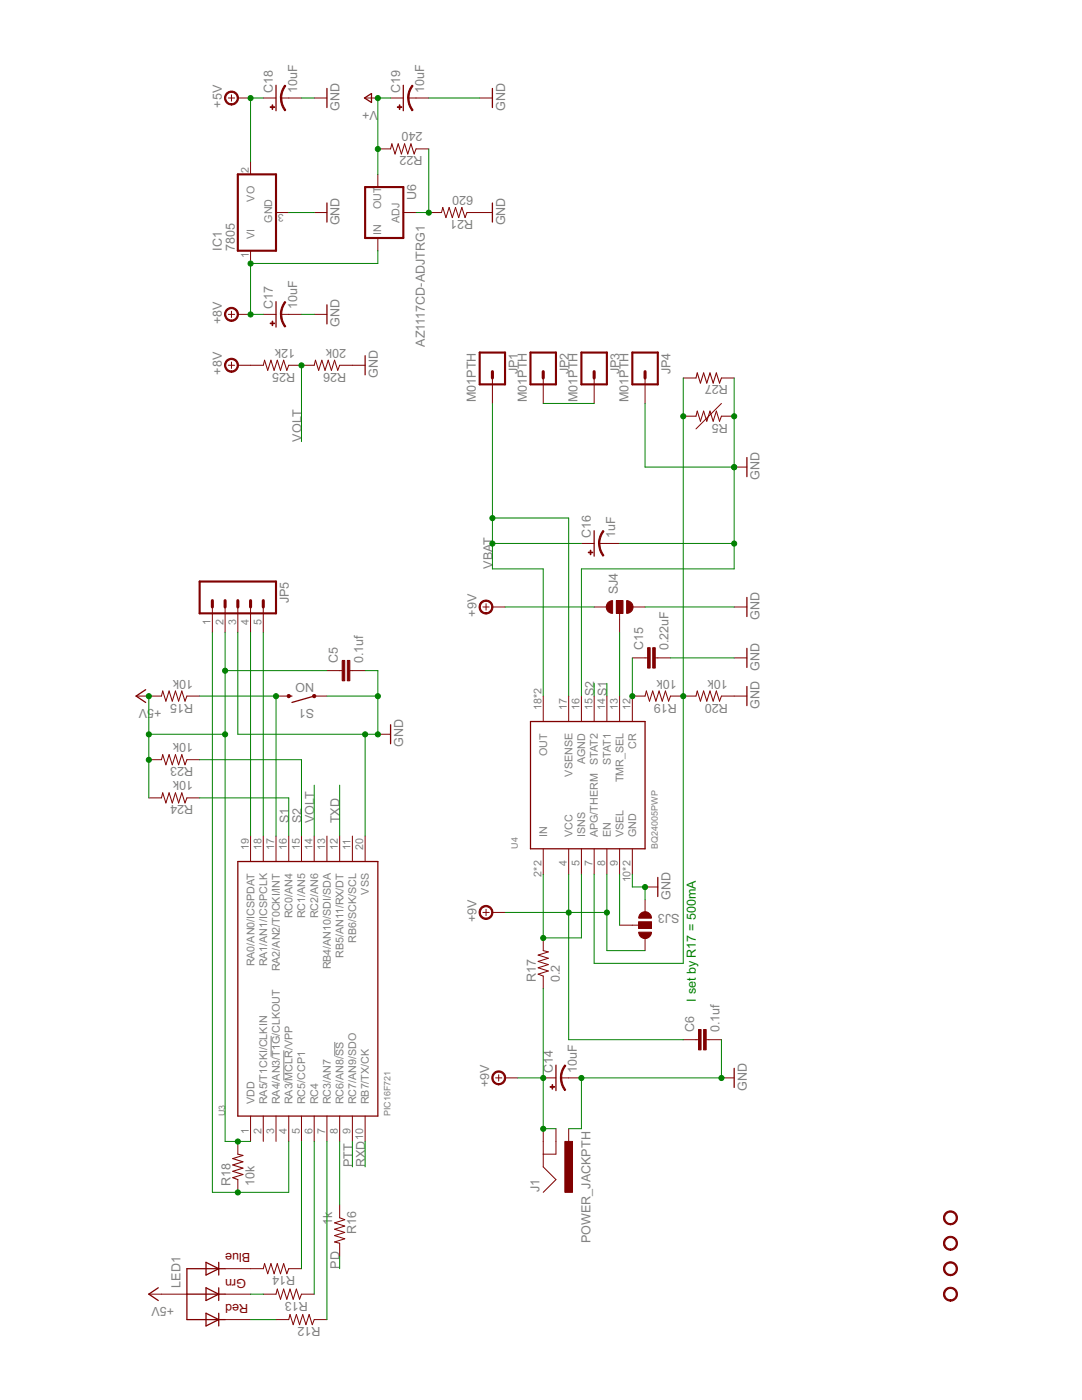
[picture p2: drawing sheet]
<svg xmlns="http://www.w3.org/2000/svg" width="216mm" height="279mm" viewBox="0 0 216 279" stroke-linecap="round" stroke-linejoin="round" font-family="sans-serif">
<path d="M54.1 206.7v4.2M56.6 209.6v6M66.8 207.9v2.9" fill="none" stroke="#808080" stroke-width=".2"/>
<g fill="none" stroke="#800000" stroke-width=".2">
<path d="M45.6 19.6h1.2M46.2 18.9v1.3M47.5 19.6h2.5M52.5 19.6h2.6M56.1 19.6h4.1M62.7 19.6h2.5M72.9 19.6h2.5M77.9 19.6h2.6M81.5 19.6h4.1M95.7 19.6h2.6M50 32.3v2.5M75.4 29.7h2.5l.3-1 .6 2 .7-2 .6 2 .6-2 .7 2 .6-2 .6 2 .4-1h2.6"/>
<path d="M75.4 34.8v2.5M50 50v2.6M55.1 42.4h2.5M62.7 42.4h2.5M75.4 47.5v2.5M80.5 42.4h2.5M85.6 42.4h2.5l.2-1 .7 2 .6-2 .7 2 .6-2 .6 2 .7-2 .6 2 .4-1h5.1M45.6 62.7h1.2M45.6 72.9h1.2M46.2 62.1v1.3M46.2 72.3v1.2M47.5 62.7h2.5"/>
<path d="M47.5 72.9h5l.3-1 .6 2 .7-2 .6 2 .6-2 .7 2 .6-2 .6 2 .4-1h5.1l.2-1 .7 2 .6-2 .7 2 .6-2 .6 2 .7-2 .6 2 .4-1h5.1M52.5 62.7h2.6M56.1 62.7h4.1M62.7 62.7h2.5M98.3 75.4v5.1M108.4 75.4v5.1M118.6 75.4v5.1M128.7 75.4v5.1M136.3 75.4h2.6M144 75.4h2.5M136.3 83.1h2.6l.2-1.1 .7 2.1 .6-2.1 .6 2.1 .7-2.1 .6 2.1 .6-2.1 .7 2.1 .4-1h2.5M144 80.5l-5.1 5.1"/>
<path d="M146.5 93.2h2.5M116 108.5h2.6M119.6 108.5h4M123 119.9h1.3v2.5h-1.3zM27.2 138.9h5l.3-1 .6 2 .6-2 .7 2 .6-2 .6 2 .7-2 .6 2 .4-1h2.5M42.4 121.1v5.1M44.9 121.1v5.1M47.5 121.1v5.1M50 121.1v5.1M52.5 121.1v5.1M55.1 138.9h2.5M62.7 138.9h2.5"/>
<path d="M65.2 133.8h3.1M69.8 133.8h3.1M96.4 121.1h1.2M97 120.5v1.3M98.3 121.1h2.5M108.4 138.9v5.1M113.5 138.9v5.1M116 138.9v5.1M118.6 138.9v5.1M118.6 121.1h2.5M121.1 138.9v5.1M123.6 122.4v3.8"/>
<path d="M123.6 138.9v5.1M126.2 131.3h3M126.2 121.1h2.5M130.7 131.3h3.1M146.5 131.3h2.5M146.5 121.1h2.5M149 138.9h-5l-.4 1-.7-2-.6 2-.6-2-.7 2-.6-2-.6 2-.7-2-.2 1h-5.1l-.4 1-.6-2-.7 2-.6-2-.6 2-.7-2-.6 2-.6-2-.3 1h-2.5v5.1M29.7 151.6h2.5l.3-1 .6 2 .6-2 .7 2 .6-2 .6 2 .7-2 .6 2 .4-1h2.5M29.7 159.2h2.5l.3-1 .6 2.1 .6-2.1 .7 2.1 .6-2.1 .6 2.1 .7-2.1 .6 2.1 .4-1.1h2.5M75.4 146.5h2.5M50 166.9v5M52.5 166.9v5"/>
<path d="M55.1 166.9v5M57.6 166.9v5M60.2 166.9v5M62.7 166.9v5M65.2 166.9v5M67.8 166.9v5M70.3 166.9v5M72.9 166.9v5M108.4 169.4v5.1M113.5 169.4v5.1M116 169.4v5.1M118.6 169.4v5.1"/>
<path d="M121.1 169.4v5.1M123.6 169.4v5.1M126.2 169.4v5.1M128.7 177h2.6M128.7 179.6v2.5M96.4 182.1h1.2M97 181.5v1.2M98.3 182.1h2.5M108.4 187.2v2.5l1 .3-2 .6 2 .6-2 .7 2 .6-2 .6 2 .7-2 .6 1 .4v2.5M123.6 184.6h3.8M127.4 184h2.6v1.3h-2.6zM128.7 187.2v2.5"/>
<path d="M98.9 215.1h1.2M99.5 214.5v1.3M100.8 215.1h2.5M108.4 215.1h2.5M112 215.1h4M136.3 207.5h3.1M140.9 207.5h3.1M144 215.1h2.5M47.5 227.8v2.5M47.5 235.4v2.6M50 222.7v5.1M52.5 222.7v5.1"/>
<path d="M55.1 222.7v5.1M57.6 222.7v5.1M60.2 222.7v5.1M62.7 222.7v5.1M65.2 222.7v5.1M67.8 222.7v5.1M70.3 222.7v5.1M72.9 222.7v5.1M108.4 225.3v7.6l2.5 2.5-2.5 2.6M110.9 225.3v5h-2.5M113.5 225.3v2.5M29.7 258.3h7.6"/>
<path d="M44.9 258.3h5.1M44.9 253.2h7.6l.3-1 .6 2 .7-2 .6 2 .6-2 .7 2 .6-2 .6 2 .4-1h2.6M52.5 258.3h2.6l.2-1 .7 2 .6-2 .6 2 .7-2 .6 2 .6-2 .7 2 .4-1h2.5M67.8 240.5v2.5l1 .4-2 .7 2 .6-2 .6 2 .7-2 .6 2 .6-2 .7 1 .2v2.6M44.9 263.4h5.1M55.1 263.4h2.5l.3-1.1 .6 2.1 .6-2.1 .7 2.1 .6-2.1 .6 2.1 .7-2.1 .6 2.1 .4-1h2.5"/>
</g>
<g fill="none" stroke="#800000" stroke-width=".25">
<path d="M55.1 17v5.1M65.2 17.7v3.8M72.7 19.6l1.4-.9v1.7zM80.5 17v5.1M98.3 17.7v3.8M65.2 40.5v3.8M98.3 40.5v3.8M55.1 60.2v5.1M65.2 60.8v3.8M72.9 71v3.8M149 91.3v3.8M118.6 105.9v5.1"/>
<path d="M149 119.2v3.8M29.1 137.6l-1.9 1.3 1.9 1.3M57.6 138.9h.7M62.7 138.9l-4.4 1.3M149 129.4v3.8M149 137v3.8M77.9 144.6v3.8M105.9 144h22.8v25.4h-22.8zM47.5 171.9h27.9v50.8h-27.9zM131.3 175.1v3.8M110.9 212.6v5.1M146.5 213.2v3.8"/>
<path d="M31.6 257l-1.9 1.3 1.9 1.2M37.3 258.3h7.6M41.1 251.9l2.5 1.3-2.5 1.3zM41.1 257l2.5 1.3-2.5 1.2zM43.6 251.9v2.6M43.6 257v2.5M44.9 253.2h-7.6v10.2h7.6M41.1 262.1l2.5 1.3-2.5 1.2zM43.6 262.1v2.5"/>
</g>
<g fill="#800000" stroke="#800000" stroke-width=".2">
<path d="M112.7 212.5l.2 .2-.7 1.4-.1 1h-.3v-.3a4.1 4.1 0 0 1 .9-2.3z" fill-rule="evenodd"/>
<path d="M111.8 215.1h.3l.3 1.5 .5 .9-.2 .2-.7-1.2z" fill-rule="evenodd"/>
<path d="M127.4 186h2.6a1.27 1.27 0 0 1-1.3 1.3 1.27 1.27 0 0 1-1.3-1.3z" fill-rule="evenodd"/>
<path d="M127.9 182.3a1.26 1.26 0 0 1 1.3-.2 1.26 1.26 0 0 1 .8 1.1h-2.6l.1-.4z" fill-rule="evenodd"/>
<path d="M125 119.9a1.27 1.27 0 0 1 1.3 1.2 1.27 1.27 0 0 1-1.3 1.3z" fill-rule="evenodd"/>
<path d="M121.3 120.3l.5-.3 .4-.1v2.5a1.27 1.27 0 0 1-1.1-.7 1.27 1.27 0 0 1 .2-1.4z" fill-rule="evenodd"/>
<path d="M120.3 105.9l.2 .1-.5 .9-.3 1.6h-.3l.3-1.4z" fill-rule="evenodd"/>
<path d="M119.4 108.5h.3l.1 1 .7 1.3-.2 .2-.6-1.2z" fill-rule="evenodd"/>
<path d="M98.4 214.2a1.4 1.4 0 0 1 2.4 .3 1.4 1.4 0 0 1-1.3 2v-.2a1.15 1.15 0 0 1-1.1-1.7 1.15 1.15 0 0 1 2-.2 1.15 1.15 0 0 1-.6 1.8l-.3 .1v.2a1.4 1.4 0 0 1-1.2-.8 1.4 1.4 0 0 1 .1-1.5z" fill-rule="evenodd"/>
<path d="M95.9 181.2a1.39 1.39 0 0 1 2.3 .3 1.39 1.39 0 0 1-1.2 2v-.3a1.15 1.15 0 0 1-1.1-1.6 1.15 1.15 0 0 1 1.9-.3 1.15 1.15 0 0 1-.5 1.9h-.3v.3a1.4 1.4 0 0 1-1.3-.8 1.4 1.4 0 0 1 .2-1.5z" fill-rule="evenodd"/>
<path d="M95.9 120.2a1.39 1.39 0 0 1 2.3 .3 1.39 1.39 0 0 1-1.2 2v-.2a1.14 1.14 0 0 1-1-1.7 1.14 1.14 0 0 1 2-.1 1.14 1.14 0 0 1-.7 1.8h-.3v.2a1.39 1.39 0 0 1-1.3-.8 1.39 1.39 0 0 1 .2-1.5z" fill-rule="evenodd"/>
<path d="M45.1 61.8a1.4 1.4 0 0 1 2.4 .3 1.4 1.4 0 0 1-1.3 2v-.2a1.15 1.15 0 0 1-1.1-1.6 1.15 1.15 0 0 1 1.9-.3 1.15 1.15 0 0 1-.5 1.8l-.3 .1v.2a1.41 1.41 0 0 1-1.3-.8 1.41 1.41 0 0 1 .2-1.5z" fill-rule="evenodd"/>
<path d="M45.1 18.7a1.4 1.4 0 0 1 2.4 .3 1.4 1.4 0 0 1-1.3 2v-.3a1.14 1.14 0 0 1-1-1.7 1.14 1.14 0 0 1 2-.1 1.14 1.14 0 0 1-.7 1.8h-.3v.3a1.4 1.4 0 0 1-1.3-.8 1.4 1.4 0 0 1 .2-1.5z" fill-rule="evenodd"/>
<path d="M56.8 60.2l.2 .1-.7 1.4-.1 1h-.3l.3-1.3z" fill-rule="evenodd"/>
<path d="M56 62.7h.2l.1 1.1 .7 1.3-.2 .2-.6-1.2z" fill-rule="evenodd"/>
<path d="M56.8 17l.2 .1-.7 1.4-.1 1.1h-.3l.3-1.4z" fill-rule="evenodd"/>
<path d="M56 19.6h.2l.1 1 .7 1.3-.2 .2-.6-1.2z" fill-rule="evenodd"/>
<path d="M82.2 17l.2 .1-.7 1.4-.1 1.1h-.3v-.3a3.9 3.9 0 0 1 .9-2.3z" fill-rule="evenodd"/>
<path d="M81.4 19.6h.2l.1 1 .7 1.3-.2 .2-.6-1.2z" fill-rule="evenodd"/>
<path d="M45.1 72a1.4 1.4 0 0 1 2.4 .3 1.4 1.4 0 0 1-1.3 2v-.3a1.15 1.15 0 0 1-1.1-1.6 1.15 1.15 0 0 1 1.9-.3 1.15 1.15 0 0 1-.5 1.9h-.3v.3a1.41 1.41 0 0 1-1.3-.8 1.41 1.41 0 0 1 .2-1.5z" fill-rule="evenodd"/>
<path d="M188.6 257.4a1.4 1.4 0 0 1 2.3 .3 1.4 1.4 0 0 1-1.2 2v-.3a1.14 1.14 0 0 1-1.1-1.6 1.14 1.14 0 0 1 1.9-.3 1.14 1.14 0 0 1-.6 1.9h-.2v.3a1.39 1.39 0 0 1-1.3-.8 1.39 1.39 0 0 1 .2-1.5z" fill-rule="evenodd"/>
<path d="M188.6 252.3a1.4 1.4 0 0 1 2.3 .3 1.4 1.4 0 0 1-1.2 2v-.3a1.14 1.14 0 0 1-1-1.6 1.14 1.14 0 0 1 1.9-.2 1.14 1.14 0 0 1-.7 1.8h-.2v.3a1.39 1.39 0 0 1-1.3-.8 1.39 1.39 0 0 1 .2-1.5z" fill-rule="evenodd"/>
<path d="M188.6 247.2a1.4 1.4 0 0 1 2.3 .3 1.4 1.4 0 0 1-1.2 2v-.2a1.14 1.14 0 0 1-1-1.7 1.14 1.14 0 0 1 1.9-.2 1.14 1.14 0 0 1-.7 1.8l-.2 .1v.2a1.39 1.39 0 0 1-1.3-.8 1.39 1.39 0 0 1 .2-1.5z" fill-rule="evenodd"/>
<path d="M188.6 242.1a1.4 1.4 0 0 1 2.3 .3 1.4 1.4 0 0 1-1.2 2v-.2a1.14 1.14 0 0 1-1-1.7 1.14 1.14 0 0 1 1.9-.1 1.14 1.14 0 0 1-.7 1.8h-.2v.2a1.39 1.39 0 0 1-1.3-.8 1.39 1.39 0 0 1 .2-1.5z" fill-rule="evenodd"/>
<circle cx="62.7" cy="138.9" r=".33"/>
<circle cx="57.6" cy="138.9" r=".33"/>
</g>
<path d="M47.5 34.8h7.6v15.2h-7.6zM72.9 37.3h7.6v10.2h-7.6zM95.7 70.4h5.1v6.3h-5.1zM105.9 70.4h5v6.3h-5zM116 70.4h5.1v6.3h-5.1zM126.2 70.4h5.1v6.3h-5.1zM39.8 116.1h15.3v6.3h-15.3z" fill="none" stroke="#800000" stroke-width=".42"/>
<path d="M98.3 74.2v1.2M108.4 74.2v1.2M118.6 74.2v1.2M128.7 74.2v1.2M42.4 119.9v1.2M44.9 119.9v1.2M47.5 119.9v1.2M50 119.9v1.2M52.5 119.9v1.2" fill="none" stroke="#800000" stroke-width=".61"/>
<path d="M138.9 75.4l.2-1 .7 2.1 .6-2.1 .6 2.1 .7-2.1 .6 2.1 .6-2.1 .7 2.1 .4-1.1M47.5 230.3l1 .3-2.1 .6 2.1 .7-2.1 .6 2.1 .6-2.1 .7 2.1 .6-2.1 .6 1.1 .4" fill="none" stroke="#800000" stroke-width=".21"/>
<g fill="#800000" stroke="#800000" stroke-width=".2">
<path d="M110.2 216.5h.1v.9h-.1z"/>
<path d="M109.8 216.9h.9v.1h-.9z"/>
<path d="M127.4 184h2.6v1.3h-2.6z"/>
<path d="M130.2 129.3h.5v4h-.5z"/>
<path d="M129.2 129.3h.5v4h-.5z"/>
<path d="M123 119.9h1.3v2.5h-1.3z"/>
<path d="M117.8 109.8h.1v.9h-.1z"/>
<path d="M117.4 110.2h.9v.1h-.9z"/>
<path d="M112.7 227.8h1.5v10.2h-1.5z"/>
<path d="M54.3 64.1h.1v.9h-.1z"/>
<path d="M53.9 64.5h.9v.1h-.9z"/>
<path d="M54.3 20.9h.1v.9h-.1z"/>
<path d="M53.9 21.3h.9v.1h-.9z"/>
<path d="M79.7 20.9h.1v.9h-.1z"/>
<path d="M79.3 21.3h.9v.1h-.9z"/>
<path d="M69.3 131.8h.5v4.1h-.5z"/>
<path d="M68.3 131.8h.5v4.1h-.5z"/>
<path d="M140.4 205.5h.5v4h-.5z"/>
<path d="M139.4 205.5h.5v4h-.5z"/>
</g>
<g fill="none" stroke="#008000" stroke-width=".2">
<path d="M52.5 19.6h-2.5v12.7M60.2 19.6h2.5M77.9 19.6h-2.5v15.2M85.6 19.6h10.1M85.6 29.7v12.7h-2.6M57.6 42.4h5.1M75.4 50v2.6h-25.4v10.1h2.5M60.2 62.7h2.5M60.2 72.9v15.2M136.3 75.4v116.9h-17.7v-17.8M146.5 75.4v38.1h-30.5v25.4M98.3 80.5v33h10.1v25.4"/>
<path d="M108.4 80.5h10.2M128.7 80.5v12.7h17.8M98.3 108.5h17.7M98.3 103.4h15.2v35.5M123.6 108.5h22.9M29.7 138.9v20.3M39.8 138.9h15.3v28M42.4 126.2v111.8h15.2v-10.2M44.9 126.2v101.6h5.1M44.9 133.8h20.3M47.5 126.2v20.3h27.9v-12.7h-2.5M50 126.2v40.7"/>
<path d="M52.5 126.2v40.7M65.2 138.9h10.2M100.8 121.1h17.8M118.6 136.4v2.5M121.1 136.4v2.5M123.6 126.2v12.7M126.2 131.3v7.6M128.7 121.1h17.8M133.8 131.3h12.7M29.7 146.5h15.2M39.8 151.6h20.4v15.3M39.8 159.2h17.8v7.7"/>
<path d="M62.7 156.7v10.2M67.8 156.7v10.2M72.9 146.5v20.4M108.4 174.5v12.7h7.6v-12.7M113.5 174.5v33h22.8M121.1 174.5v15.2h7.6M123.6 174.5v10.1M126.2 174.5v2.5h2.5v2.6M100.8 182.1h20.3M108.4 197.3v28h2.5M103.3 215.1h5.1M144 207.5v7.6h-28v10.2h-2.5"/>
<path d="M60.2 227.8v25.4M62.7 227.8v30.5M65.2 227.8v35.6M67.8 227.8v12.7M70.3 227.8v5.1M72.9 227.8v5.1M50 258.3h2.5M67.8 250.7v2.5M50 263.4h5.1"/>
</g>
<g fill="#008000" stroke="#008000" stroke-width=".2">
<circle cx="47.5" cy="227.8" r=".51"/>
<circle cx="29.7" cy="138.9" r=".51"/>
<circle cx="44.9" cy="146.6" r=".51"/>
<circle cx="29.7" cy="151.6" r=".51"/>
<circle cx="29.7" cy="146.6" r=".51"/>
<circle cx="44.9" cy="133.9" r=".51"/>
<circle cx="50" cy="19.6" r=".51"/>
<circle cx="72.9" cy="146.6" r=".51"/>
<circle cx="75.4" cy="146.6" r=".51"/>
<circle cx="75.4" cy="138.9" r=".51"/>
<circle cx="116" cy="215.1" r=".51"/>
<circle cx="144" cy="215.1" r=".51"/>
<circle cx="128.7" cy="177" r=".51"/>
<circle cx="146.5" cy="108.5" r=".51"/>
<circle cx="146.5" cy="93.2" r=".51"/>
<circle cx="146.5" cy="83.1" r=".51"/>
<circle cx="55.1" cy="138.9" r=".51"/>
<circle cx="47.5" cy="238" r=".51"/>
<circle cx="108.4" cy="187.2" r=".51"/>
<circle cx="136.3" cy="138.9" r=".51"/>
<circle cx="136.3" cy="83.1" r=".51"/>
<circle cx="126.2" cy="138.9" r=".51"/>
<circle cx="108.4" cy="215.1" r=".51"/>
<circle cx="108.4" cy="225.3" r=".51"/>
<circle cx="113.5" cy="182.1" r=".51"/>
<circle cx="121.1" cy="182.1" r=".51"/>
<circle cx="98.3" cy="108.5" r=".51"/>
<circle cx="98.3" cy="103.4" r=".51"/>
<circle cx="50" cy="62.8" r=".51"/>
<circle cx="50" cy="52.6" r=".51"/>
<circle cx="85.6" cy="42.4" r=".51"/>
<circle cx="75.4" cy="29.7" r=".51"/>
<circle cx="75.4" cy="19.6" r=".51"/>
<circle cx="60.2" cy="72.9" r=".51"/>
</g>
<g font-size="2.8" fill="#808080">
<text x="44.3" y="21.5" transform="rotate(-90 44.3 21.5)">+5V</text>
<text x="54.4" y="18.5" transform="rotate(-90 54.4 18.5)">C18</text>
<text x="59.3" y="18.5" transform="rotate(-90 59.3 18.5)">10uF</text>
<text x="67.8" y="22.1" transform="rotate(-90 67.8 22.1)">GND</text>
<text x="75.4" y="22.1" transform="rotate(-180 75.4 22.1)">V+</text>
<text x="79.8" y="18.5" transform="rotate(-90 79.8 18.5)">C19</text>
<text x="84.7" y="18.5" transform="rotate(-90 84.7 18.5)">10uF</text>
<text x="100.8" y="22.1" transform="rotate(-90 100.8 22.1)">GND</text>
<text x="84.3" y="26.4" transform="rotate(-180 84.3 26.4)">240</text>
<text x="84.3" y="31.2" transform="rotate(-180 84.3 31.2)">R22</text>
<text x="83" y="39.9" transform="rotate(-90 83 39.9)">U6</text>
<text x="94.4" y="39.1" transform="rotate(-180 94.4 39.1)">620</text>
<text x="67.8" y="45" transform="rotate(-90 67.8 45)">GND</text>
<text x="94.4" y="43.9" transform="rotate(-180 94.4 43.9)">R21</text>
<text x="100.8" y="45" transform="rotate(-90 100.8 45)">GND</text>
<text x="44.3" y="50" transform="rotate(-90 44.3 50)">IC1</text>
<text x="46.8" y="50" transform="rotate(-90 46.8 50)">7805</text>
<text x="44.3" y="64.6" transform="rotate(-90 44.3 64.6)">+8V</text>
<text x="54.4" y="61.7" transform="rotate(-90 54.4 61.7)">C17</text>
<text x="59.3" y="61.7" transform="rotate(-90 59.3 61.7)">10uF</text>
<text x="67.8" y="65.3" transform="rotate(-90 67.8 65.3)">GND</text>
<text x="58.9" y="69.6" transform="rotate(-180 58.9 69.6)">12k</text>
<text x="69" y="69.6" transform="rotate(-180 69 69.6)">20k</text>
<text x="84.8" y="69.2" transform="rotate(-90 84.8 69.2)">AZ1117CD-ADJTRG1</text>
<text x="44.3" y="74.8" transform="rotate(-90 44.3 74.8)">+8V</text>
<text x="58.9" y="74.4" transform="rotate(-180 58.9 74.4)">R25</text>
<text x="69" y="74.4" transform="rotate(-180 69 74.4)">R26</text>
<text x="75.4" y="75.4" transform="rotate(-90 75.4 75.4)">GND</text>
<text x="103.3" y="74.7" transform="rotate(-90 103.3 74.7)">JP1</text>
<text x="113.5" y="74.7" transform="rotate(-90 113.5 74.7)">JP2</text>
<text x="123.6" y="74.7" transform="rotate(-90 123.6 74.7)">JP3</text>
<text x="133.8" y="74.7" transform="rotate(-90 133.8 74.7)">JP4</text>
<text x="145.2" y="76.9" transform="rotate(-180 145.2 76.9)">R27</text>
<text x="94.9" y="80.2" transform="rotate(-90 94.9 80.2)">M01PTH</text>
<text x="105.1" y="80.2" transform="rotate(-90 105.1 80.2)">M01PTH</text>
<text x="115.3" y="80.2" transform="rotate(-90 115.3 80.2)">M01PTH</text>
<text x="125.4" y="80.2" transform="rotate(-90 125.4 80.2)">M01PTH</text>
<text x="60.2" y="88.1" transform="rotate(-90 60.2 88.1)">VOLT</text>
<text x="145.2" y="84.6" transform="rotate(-180 145.2 84.6)">R5</text>
<text x="151.6" y="95.8" transform="rotate(-90 151.6 95.8)">GND</text>
<text x="117.9" y="107.4" transform="rotate(-90 117.9 107.4)">C16</text>
<text x="122.7" y="107.4" transform="rotate(-90 122.7 107.4)">1uF</text>
<text x="98.2" y="113.5" transform="rotate(-90 98.2 113.5)">VBAT</text>
<text x="123.3" y="118.6" transform="rotate(-90 123.3 118.6)">SJ4</text>
<text x="57.6" y="120.4" transform="rotate(-90 57.6 120.4)">JP5</text>
<text x="95.1" y="123.1" transform="rotate(-90 95.1 123.1)">+9V</text>
<text x="151.6" y="123.7" transform="rotate(-90 151.6 123.7)">GND</text>
<text x="128.3" y="129.8" transform="rotate(-90 128.3 129.8)">C15</text>
<text x="133.4" y="129.8" transform="rotate(-90 133.4 129.8)">0.22uF</text>
<text x="38.6" y="135.6" transform="rotate(-180 38.6 135.6)">10k</text>
<text x="62.7" y="136.4" transform="rotate(-180 62.7 136.4)">NO</text>
<text x="67.4" y="132.3" transform="rotate(-90 67.4 132.3)">C5</text>
<text x="72.5" y="132.3" transform="rotate(-90 72.5 132.3)">0.1uf</text>
<text x="135.1" y="135.6" transform="rotate(-180 135.1 135.6)">10k</text>
<text x="145.2" y="135.6" transform="rotate(-180 145.2 135.6)">10k</text>
<text x="151.6" y="133.8" transform="rotate(-90 151.6 133.8)">GND</text>
<text x="29.4" y="141.5" transform="rotate(-180 29.4 141.5)">V</text>
<text x="32.2" y="141.5" transform="rotate(-180 32.2 141.5)">+5</text>
<text x="38.6" y="140.4" transform="rotate(-180 38.6 140.4)">R15</text>
<text x="62.7" y="141.5" transform="rotate(-180 62.7 141.5)">S1</text>
<text x="118.6" y="138.9" transform="rotate(-90 118.6 138.9)">S2</text>
<text x="121.1" y="138.9" transform="rotate(-90 121.1 138.9)">S1</text>
<text x="135.1" y="140.4" transform="rotate(-180 135.1 140.4)">R19</text>
<text x="145.2" y="140.4" transform="rotate(-180 145.2 140.4)">R20</text>
<text x="151.6" y="141.5" transform="rotate(-90 151.6 141.5)">GND</text>
<text x="38.6" y="148.3" transform="rotate(-180 38.6 148.3)">10k</text>
<text x="80.5" y="149.1" transform="rotate(-90 80.5 149.1)">GND</text>
<text x="38.6" y="155.9" transform="rotate(-180 38.6 155.9)">10k</text>
<text x="38.6" y="153.1" transform="rotate(-180 38.6 153.1)">R23</text>
<text x="38.6" y="160.7" transform="rotate(-180 38.6 160.7)">R24</text>
<text x="57.6" y="164.3" transform="rotate(-90 57.6 164.3)">S1</text>
<text x="60.2" y="164.3" transform="rotate(-90 60.2 164.3)">S2</text>
<text x="62.7" y="164.3" transform="rotate(-90 62.7 164.3)">VOLT</text>
<text x="67.8" y="164.3" transform="rotate(-90 67.8 164.3)">TXD</text>
<text x="133.8" y="179.6" transform="rotate(-90 133.8 179.6)">GND</text>
<text x="95.1" y="184" transform="rotate(-90 95.1 184)">+9V</text>
<text x="135.6" y="182.5" transform="rotate(-180 135.6 182.5)">SJ3</text>
<text x="106.9" y="196.1" transform="rotate(-90 106.9 196.1)">R17</text>
<text x="111.7" y="196.1" transform="rotate(-90 111.7 196.1)">0.2</text>
<text x="138.5" y="206" transform="rotate(-90 138.5 206)">C6</text>
<text x="143.6" y="206" transform="rotate(-90 143.6 206)">0.1uf</text>
<text x="110.3" y="214.1" transform="rotate(-90 110.3 214.1)">C14</text>
<text x="115.1" y="214.1" transform="rotate(-90 115.1 214.1)">10uF</text>
<text x="97.6" y="217" transform="rotate(-90 97.6 217)">+9V</text>
<text x="149" y="217.6" transform="rotate(-90 149 217.6)">GND</text>
<text x="70.3" y="232.9" transform="rotate(-90 70.3 232.9)">PTT</text>
<text x="72.9" y="232.9" transform="rotate(-90 72.9 232.9)">RXD</text>
<text x="46" y="236.7" transform="rotate(-90 46 236.7)">R18</text>
<text x="50.8" y="236.7" transform="rotate(-90 50.8 236.7)">10k</text>
<text x="107.6" y="238" transform="rotate(-90 107.6 238)">J1</text>
<text x="66.3" y="244.4" transform="rotate(-90 66.3 244.4)">1k</text>
<text x="71.1" y="246.4" transform="rotate(-90 71.1 246.4)">R16</text>
<text x="117.8" y="248.1" transform="rotate(-90 117.8 248.1)">POWER_JACKPTH</text>
<text x="36" y="257" transform="rotate(-90 36 257)">LED1</text>
<text x="58.9" y="254.7" transform="rotate(-180 58.9 254.7)">R14</text>
<text x="67.8" y="253.2" transform="rotate(-90 67.8 253.2)">PD</text>
<text x="34.8" y="260.8" transform="rotate(-180 34.8 260.8)">+5V</text>
<text x="61.4" y="259.8" transform="rotate(-180 61.4 259.8)">R13</text>
<text x="64" y="264.9" transform="rotate(-180 64 264.9)">R12</text>
</g>
<text font-size="2.8" fill="#008000" x="138.9" y="199.9" transform="rotate(-90 138.9 199.9)">I set by R17 = 500mA</text>
<g font-size="2.8" fill="#800000">
<text x="49.9" y="250.2" transform="rotate(-180 49.9 250.2)">Blue</text>
<text x="49.1" y="255.2" transform="rotate(-180 49.1 255.2)">Grn</text>
<text x="49.5" y="260.3" transform="rotate(-180 49.5 260.3)">Red</text>
</g>
<g font-size="2.4" fill="#808080">
<text x="49.6" y="34.4" transform="rotate(-90 49.6 34.4)">2</text>
<text x="50.8" y="40.2" transform="rotate(-90 50.8 40.2)">VO</text>
<text x="76" y="41.8" transform="rotate(-90 76 41.8)">OUT</text>
<text x="50.8" y="47.7" transform="rotate(-90 50.8 47.7)">VI</text>
<text x="54.3" y="44.5" transform="rotate(-90 54.3 44.5)">GND</text>
<text x="56.6" y="42.8" transform="rotate(-180 56.6 42.8)">3</text>
<text x="76" y="46.9" transform="rotate(-90 76 46.9)">IN</text>
<text x="79.7" y="44.5" transform="rotate(-90 79.7 44.5)">ADJ</text>
<text x="49.6" y="51.6" transform="rotate(-90 49.6 51.6)">1</text>
<text x="42" y="124.7" transform="rotate(-90 42 124.7)">1</text>
<text x="44.6" y="124.7" transform="rotate(-90 44.6 124.7)">2</text>
<text x="47.1" y="124.7" transform="rotate(-90 47.1 124.7)">3</text>
<text x="49.6" y="124.7" transform="rotate(-90 49.6 124.7)">4</text>
<text x="52.2" y="124.7" transform="rotate(-90 52.2 124.7)">5</text>
<text x="108" y="141.7" transform="rotate(-90 108 141.7)">18*2</text>
<text x="113.1" y="141.7" transform="rotate(-90 113.1 141.7)">17</text>
<text x="115.7" y="141.7" transform="rotate(-90 115.7 141.7)">16</text>
<text x="118.2" y="141.7" transform="rotate(-90 118.2 141.7)">15</text>
<text x="120.7" y="141.7" transform="rotate(-90 120.7 141.7)">14</text>
<text x="123.3" y="141.7" transform="rotate(-90 123.3 141.7)">13</text>
<text x="125.8" y="141.7" transform="rotate(-90 125.8 141.7)">12</text>
<text x="126.9" y="149.4" transform="rotate(-90 126.9 149.4)">CR</text>
<text x="109.2" y="150.9" transform="rotate(-90 109.2 150.9)">OUT</text>
<text x="114.2" y="155" transform="rotate(-90 114.2 155)">VSENSE</text>
<text x="116.8" y="152.5" transform="rotate(-90 116.8 152.5)">AGND</text>
<text x="119.3" y="152.7" transform="rotate(-90 119.3 152.7)">STAT2</text>
<text x="121.9" y="152.7" transform="rotate(-90 121.9 152.7)">STAT1</text>
<text x="124.4" y="156.2" transform="rotate(-90 124.4 156.2)">TMR_SEL</text>
<text x="109.2" y="167.1" transform="rotate(-90 109.2 167.1)">IN</text>
<text x="114.2" y="167.1" transform="rotate(-90 114.2 167.1)">VCC</text>
<text x="116.8" y="167.1" transform="rotate(-90 116.8 167.1)">ISNS</text>
<text x="119.3" y="167.1" transform="rotate(-90 119.3 167.1)">APG/THERM</text>
<text x="121.9" y="167.1" transform="rotate(-90 121.9 167.1)">EN</text>
<text x="124.4" y="167.1" transform="rotate(-90 124.4 167.1)">VSEL</text>
<text x="126.9" y="167.1" transform="rotate(-90 126.9 167.1)">GND</text>
<text x="49.6" y="169.6" transform="rotate(-90 49.6 169.6)">19</text>
<text x="52.2" y="169.6" transform="rotate(-90 52.2 169.6)">18</text>
<text x="54.7" y="169.6" transform="rotate(-90 54.7 169.6)">17</text>
<text x="57.3" y="169.6" transform="rotate(-90 57.3 169.6)">16</text>
<text x="59.8" y="169.6" transform="rotate(-90 59.8 169.6)">15</text>
<text x="62.3" y="169.6" transform="rotate(-90 62.3 169.6)">14</text>
<text x="64.9" y="169.6" transform="rotate(-90 64.9 169.6)">13</text>
<text x="67.4" y="169.6" transform="rotate(-90 67.4 169.6)">12</text>
<text x="70" y="169.6" transform="rotate(-90 70 169.6)">11</text>
<text x="72.5" y="169.6" transform="rotate(-90 72.5 169.6)">20</text>
<text x="113.1" y="172.9" transform="rotate(-90 113.1 172.9)">4</text>
<text x="115.7" y="172.9" transform="rotate(-90 115.7 172.9)">5</text>
<text x="118.2" y="172.9" transform="rotate(-90 118.2 172.9)">7</text>
<text x="120.7" y="172.9" transform="rotate(-90 120.7 172.9)">8</text>
<text x="123.3" y="172.9" transform="rotate(-90 123.3 172.9)">9</text>
<text x="73.6" y="178.5" transform="rotate(-90 73.6 178.5)">VSS</text>
<text x="108" y="174.9" transform="rotate(-90 108 174.9)">2*2</text>
<text x="125.8" y="176.1" transform="rotate(-90 125.8 176.1)">10*2</text>
<text x="58.4" y="183.3" transform="rotate(-90 58.4 183.3)">RC0/AN4</text>
<text x="60.9" y="183.3" transform="rotate(-90 60.9 183.3)">RC1/AN5</text>
<text x="63.5" y="183.3" transform="rotate(-90 63.5 183.3)">RC2/AN6</text>
<text x="68.5" y="191.2" transform="rotate(-90 68.5 191.2)">RB5/AN11/RX/DT</text>
<text x="71.1" y="188.1" transform="rotate(-90 71.1 188.1)">RB6/SCK/SCL</text>
<text x="50.8" y="192.9" transform="rotate(-90 50.8 192.9)">RA0/AN0/ICSPDAT</text>
<text x="53.3" y="192.9" transform="rotate(-90 53.3 192.9)">RA1/AN1/ICSPCLK</text>
<text x="55.8" y="193.9" transform="rotate(-90 55.8 193.9)">RA2/AN2/T0CKI/INT</text>
<text x="66" y="193.5" transform="rotate(-90 66 193.5)">RB4/AN10/SDI/SDA</text>
<text x="50.8" y="220.4" transform="rotate(-90 50.8 220.4)">VDD</text>
<text x="53.3" y="220.4" transform="rotate(-90 53.3 220.4)">RA5/T1CKI/CLKIN</text>
<text x="55.8" y="220.4" transform="rotate(-90 55.8 220.4)">RA4/AN3/T1G/CLKOUT</text>
<text x="58.4" y="220.4" transform="rotate(-90 58.4 220.4)">RA3/MCLR/VPP</text>
<text x="60.9" y="220.4" transform="rotate(-90 60.9 220.4)">RC5/CCP1</text>
<text x="63.5" y="220.4" transform="rotate(-90 63.5 220.4)">RC4</text>
<text x="66" y="220.4" transform="rotate(-90 66 220.4)">RC3/AN7</text>
<text x="68.5" y="220.4" transform="rotate(-90 68.5 220.4)">RC6/AN8/SS</text>
<text x="71.1" y="220.4" transform="rotate(-90 71.1 220.4)">RC7/AN9/SDO</text>
<text x="73.6" y="220.4" transform="rotate(-90 73.6 220.4)">RB7/TX/CK</text>
<text x="49.6" y="226.2" transform="rotate(-90 49.6 226.2)">1</text>
<text x="52.2" y="226.2" transform="rotate(-90 52.2 226.2)">2</text>
<text x="54.7" y="226.2" transform="rotate(-90 54.7 226.2)">3</text>
<text x="57.3" y="226.2" transform="rotate(-90 57.3 226.2)">4</text>
<text x="59.8" y="226.2" transform="rotate(-90 59.8 226.2)">5</text>
<text x="62.3" y="226.2" transform="rotate(-90 62.3 226.2)">6</text>
<text x="64.9" y="226.2" transform="rotate(-90 64.9 226.2)">7</text>
<text x="67.4" y="226.2" transform="rotate(-90 67.4 226.2)">8</text>
<text x="70" y="226.2" transform="rotate(-90 70 226.2)">9</text>
<text x="72.5" y="227.4" transform="rotate(-90 72.5 227.4)">10</text>
</g>
<g font-size="2" fill="#808080">
<text x="103.3" y="169.4" transform="rotate(-90 103.3 169.4)">U4</text>
<text x="131.3" y="169.4" transform="rotate(-90 131.3 169.4)">BQ24005PWP</text>
<text x="44.9" y="222.7" transform="rotate(-90 44.9 222.7)">U3</text>
<text x="77.9" y="222.7" transform="rotate(-90 77.9 222.7)">PIC16F721</text>
</g>
</svg>
